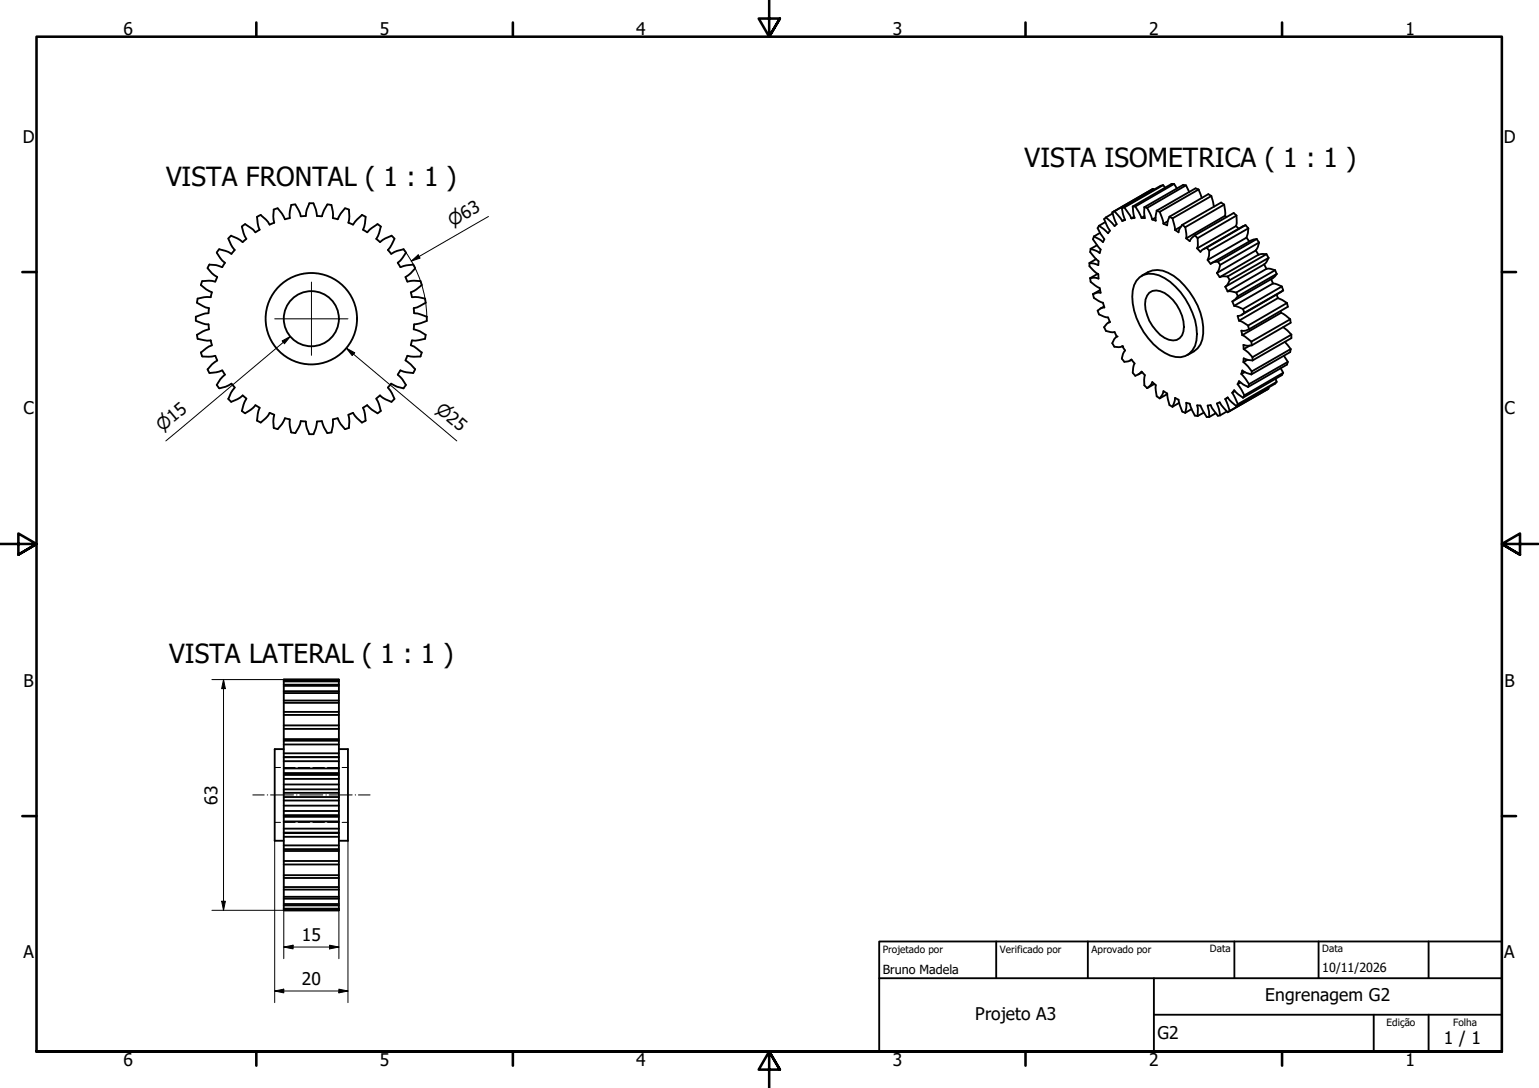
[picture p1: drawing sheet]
<svg xmlns="http://www.w3.org/2000/svg" width="420mm" height="297mm" viewBox="0 0 420 297" stroke-linecap="round" stroke-linejoin="round" font-family="sans-serif">
<g fill="none" stroke="#000" stroke-width=".51">
<path d="M70.2 59.2l.2 1.8 .5 1.7M70.2 59.2l1-.5 1.4 1.2 1 1.4M74.7 57.3l-.1 1.7 .3 1.8-1.3 .5M80.6 55.8l-1.1 .2-.4 1.8v1.7l-1.3 .4-.8-1.6-1.2-1.4-1.1 .3M84.5 55.5l-.7 1.7-.3 1.8-1.4 .1-.2-.9-1.3-2.3M85.6 55.5h-1.2M85.6 55.5l.6 1.7 .3 1.8h1.4l.6-1.6 .8-1.5M89.4 55.8l1.1 .2 .4 1.8v1.7M95.2 57.3l.2 1.7-.3 1.8 1.3 .5M95.3 57.2l-1.1-.3-1.2 1.4-.8 1.6-1.3-.4M99.8 59.2l-1-.5-2.4 2.6M99.8 59.2l-.2 1.8-.5 1.7 1.2 .7 1.2-1.2 1.6-1"/>
<path d="M301.9 59.4l-.5 .4 1.6 3.2-.5 .7-2.5-2.1M303.7 58.3l-1.8 1.1M304.2 57.6l2.2 2.7M304.2 57.6l-.5 .4 1.2 3.2-.6 .5-2.4-2.3M306.3 56.8l.8 3.3-.7 .2M307 56.6l1.9 3M307 56.6l-.7 .2M307.1 59.9l-.7 .4M309.2 56.4l.6 3.1-.9 .1M309.2 56.4h.7M309.6 59.2l-.7 .4M309.9 56.4l1.8 3.1"/>
<path d="M312.4 56.6l.1 2.9h-.8M312.4 56.6l.8 .2M312.4 59l-.7 .5M313.2 56.8l1.4 3.1M314.8 51.5l-10.6 6.1M315.1 51.7l-.3-.2-.2 .2-10.6 6.1M315.5 59.4l-.9 .5M315.8 57.5l-.3 2.7-.9-.3M315.8 57.5l.8 .3M316.6 57.8l1 3.3M317.6 50.5l-10.6 6.1M318.1 51.2l-.5-.7-.7 .2-10.6 6.1"/>
<path d="M319.3 59.2l-.5 1-.2 1.3-1-.4M319.3 59.2l.8 .4M320.1 59.6l.7 3.2M320.5 50.2l-10.6 6.2M321.3 51.5l-.8-1.3h-.7l-10.6 6.2M323.8 50.6l-10.6 6.2M324.7 52.4l-.9-1.8-.8-.1-10.6 6.1M327.2 51.7l.9 2.4M327.2 51.7l-.8-.3-10.6 6.1M327.2 51.7l-10.6 6.1M330.7 53.5l.7 2.9M330.7 53.5l-.8-.5-10.6 6.2"/>
<path d="M330.7 53.5l-10.6 6.1M334.2 55.9l.3 3M334.2 55.9l-.8-.6-10.6 6.1M334.2 55.9l-10.6 6.1M334.5 58.9l.3 .3M334.5 58.9l-10.7 6.2M337.6 58.9v2.2l-.2 .6M337.6 58.9l-.8-.7-10.6 6M337.6 58.9l-10.6 6.1M54.9 77.8l1.4 1.2 1.5 .8M55.2 76.7l-.4 1.1M55.2 76.8l1.8-.2 1.7 .3"/>
<path d="M56.7 73.3l1.1 1.3 1.5 1-.5 1.3M57.2 72.2l-.6 1M57.2 72.2l1.8 .2 1.6 .5M57.8 79.8l-.3 1.3h-1.7l-1.8 .4M59.2 68.9l.7-.8 1.7 .4 1.6 .8M59.2 69l.9 1.5 1.3 1.2-.7 1.2M62.4 65.2l.7 1.6 1 1.4-.9 1.1M63.1 64.3l-.8 .8M63.1 64.4l1.7 .7 1.4 1 1.1-.9M66 61.9l.5 1.7 .7 1.6M66.9 61.2l2.3 1.5 .5 .7 1.2-.7M66.9 61.2l-.9 .6"/>
<path d="M103.1 61.2l.9 .6M103.9 61.9l-.4 1.7-.8 1.6 1.1 .9 1.4-1 1.7-.7M106.9 64.3l.8 .8M107.7 65.2l-1.2 2.3-.6 .7 .9 1.1M110.7 75.6l.5 1.3M110.8 69l-.9 1.5-1.3 1.3 .7 1.1M110.8 68.9l-.6-.9-1.8 .5-1.6 .8M112.1 79.8l.4 1.3M112.8 72.2l-1.8 .2-1.7 .5M112.8 72.2l.5 1.1-1.2 1.3-1.4 1M114.8 76.7l.3 1.1-1.4 1.2-1.5 .8M114.8 76.8l-1.8-.2-1.7 .3"/>
<path d="M297.4 71.8v.9l1.8 1.8 .6 .4 .1 1.2-1.2-.3-1.1 .1M297.6 75.9l.2 1 2.4 1.8 .3 1.2h-1.1l-1 .4M297.8 67.9l-.2 .9 2.3 2.5-.1 1.1-1.2-.5-1.2-.1M298.6 64.6l-.2 .7 2.1 2.8-.3 1-.6-.5-1.8-.7M299.3 70.7l-1.9 1.1M299.5 67l-1.7 .9M299.7 74.8l-2.1 1.1M300 61.6l-.3 .7 1.8 3-.4 .8-2.5-1.5M300.4 79.2l-2 1.1M300.4 63.5l-1.8 1.1M301.8 60.6l-1.8 1M311.1 75.7a5.6 5.6 0 0 1 6.8 .2 19.6 19.6 0 0 1 8.9 15.3 5.5 5.5 0 0 1-4.5 6.3 11.6 11.6 0 0 1-8.8-5.1 18.1 18.1 0 0 1-4.3-13.1l.4-1.5 .7-1.2z"/>
<path d="M311.7 75.3a6.8 6.8 0 0 1 8.8 .1 19.6 19.6 0 0 1 8 15.6 6.2 6.2 0 0 1-4.3 6M313.8 79.9a3.6 3.6 0 0 1 4.1 .1 11.2 11.2 0 0 1 5.2 10.5 2.9 2.9 0 0 1-4 2.3 11 11 0 0 1-6.4-11zM318.8 60.4l-1.2 .7M322.5 61.8l-1.7 1M322.8 61.4l-.9 1.4-.1 .6-1-.6M322.8 61.4l.8 .6M323.6 62l.2 3.1M326.2 64.2l-.8 .7-.6 .9-1-.7M326.2 64.2l.8 .8M327 65v2.2l-.2 .6M329.4 67.6l-.9 .5-.8 .7-.9-1M329.4 67.6l.7 .8"/>
<path d="M329.7 71l.8 1.1 .9-.5 1.1-.2M330.1 68.4v1.4l-.4 1.2M332.2 74.5l.8 1.2M332.5 71.4l.6 .9M333.1 72.3l-.3 1.2-.6 1M334.5 78.3l.7 1.3M335.2 79.6h1l1.3 .3M335.2 75.5l-1.2-.1-1 .3M335.2 75.5l.5 1M335.7 76.5l-.5 1-.7 .8M337.4 61.7l.8 .8M337.4 61.7l-10.6 6.1"/>
<path d="M337.5 79.9l.4 1M340 61.5l-10.6 6.1M340.3 64.9l.8 1M340.3 64.9l-10.6 6.1M340.8 62.3l-.8-.8-.8 .3-10.6 6.2M340.8 62.3l-.1 1.4-.4 1.2M340.8 62.3l-10.7 6.1M342.8 68.4l.8 1.2M342.8 68.4l-10.6 6.1M343.1 65.3l-1.7 .4-10.6 6.1M343.1 65.3l.6 .9M343.1 65.3l-10.6 6.1"/>
<path d="M343.6 69.5l-10.6 6.2M343.7 66.2l-.3 1.2-.6 1M343.7 66.2l-10.6 6.1M345.1 72.2l.7 1.2M345.1 72.2l-10.6 6.1M345.8 69.4l-2.2 .1M345.8 73.4h1l1.3 .4M345.8 69.4l.5 1M345.8 69.4l-10.6 6.1M345.8 73.4l-10.6 6.2M346.3 70.4l-.5 1-.7 .8M346.3 70.4l-10.6 6.1"/>
<path d="M347 76.2l.5 1.2M347.5 77.4l2.4 .8M347.5 77.4l-10.6 6.1M348.1 73.8l.5 1M348.1 73.8l-10.6 6.1M348.6 74.8l-1.2 1.2-10.6 6.1M348.6 74.8l-10.7 6.1M349.9 78.2l.4 1.1-11.3 6.7M349.9 78.2l-10.6 6.2M350.3 79.3l-10.6 6.1M53.5 86.4v1.2M53.5 87.6l2.5 .9 .9 .1"/>
<path d="M53.8 91.4l.1 1.1M54 81.5l-.2 1.1 2.3 1.3 .9 .2M54 92.5l2.6 .5 .9-.1M54.8 96.2l.4 1.1 1.8 .1 1.7-.3 .6 1.3-1.5 1.1-1.1 1.3M56.9 88.5l.1 1.4M57 89.9l-1.6 .6-1.6 .9M57 84.1l-.1 1.4-.9 .1-2.5 .9M57.5 92.9l.3 1.3M57.8 94.3l-.8 .3-2.1 1.7M110.7 98.4l1.4 1.1 1.2 1.3-.5 1M111.2 97.1l-.5 1.3M112.2 94.3l.8 .3 2.1 1.6-.3 1.1-1.8 .1-1.7-.3"/>
<path d="M112.5 92.9l-.4 1.3M112.5 81.1h1.7l1.8 .4 .2 .9v.3l-1.6 .9-1.7 .5 .2 1.4M113.1 88.5l-.1 1.4 1.7 .6 1.5 .9M113.1 85.5l.9 .1 2.5 .8v1.2M116.2 91.4l-.2 1.1-2.6 .5-.9-.1M116.5 87.6l-1.7 .7-1.7 .3M298.4 80.3l.2 1 2.5 1.4 .4 1.2-1 .3-.8 .6 .3 1 1.3 .6 1.2 .3 .5 1.2-.9 .5-.7 .9 .5 1 1.2 .4h1.2l.6 1.2-.7 .7-.5 1.1 .5 1 1.2 .1 1-.3 .7 1.2-.5 .9-.3 1.3 .7 .9 1-.1 .9-.5 .9 1-.3 .5-.3 2.1 .7 .8 1-.4 .8-.7 .8 .9-.1 2.8 .8 .8M301.4 83.7l-1 .6M303 87.9l-.4 .2M308.9 98.2l-.4 .2M336.9 83.5l2.4 .9M337.9 80.9l-.7 .8-.8 .6 .5 1.2"/>
<path d="M338.3 87.6l2.4 1.3M339.2 91.5l2.4 1.8M339.3 84.4l.4 1M339.5 98.9l2.3 2.5M339.5 95.3l1.3 1 1.1 1.2M339.7 85.4l-.8 .6-1 .3 .4 1.3M340.6 98.2l-1.1 .7M340.7 88.9l.3 1M341 89.9l-1 .4h-1.1l.3 1.2M341.2 94.3l-1.7 1M341.6 93.3l.2 1M341.8 94.3l-1.1 .1-1.2-.2v1.1"/>
<path d="M341.9 98.4l-1.1-.1-1.3-.5v1.1M341.9 97.5v.9M348.6 80.4l.3 1M348.9 81.4l2.4 1.3M348.9 81.4l-10.6 6.2M349.6 84.9l.2 .5M349.8 85.4l2.4 1.8M349.8 85.4l-10.6 6.1M350.3 89.3l2.3 2.1M350.5 97.1l1.1 1.7-.3 .8-10.6 6M350.8 93.3l1.6 2M351.3 82.7l.3 1-10.6 6.2"/>
<path d="M351.3 82.7l-10.6 6.2M351.6 98.8l-10.6 6.1M352.2 87.2l.2 .9-10.6 6.2M352.2 87.2l-10.6 6.1M352.4 95.3l-.2 .8-10.6 6.1M352.4 95.3l-10.6 6.1M352.6 91.4v.9l-10.7 6.1M352.6 91.4l-10.7 6.1M56.6 100.8l.6 1 1.8-.2 1.6-.5M60.7 101.1l.7 1.2M61.4 102.3l-1.3 1.3-.9 1.5 .6 .9M64.1 105.8l-1 1.4-.7 1.7"/>
<path d="M64.1 105.8l-.9-1-1.6 .8-1.7 .4M66.2 107.9l1.1 .9M66.2 108l-1.4 1-1.7 .7-.8-.8M67.2 108.9l-.7 1.6-.5 1.7M70.9 111.4l-.5 1.7-.2 1.8 1 .5 1.4-1.2 1-1.4M70.9 111.3l-1.2-.6-1.2 1.2-1.6 1-.9-.7M73.6 112.7l1.3 .5M74.9 113.3l-.3 1.7 .1 1.8 1.1 .4M77.8 114.2l1.3 .3M77.8 114.2l-.8 1.6-1.2 1.3M79.1 114.5v1.8l.4 1.7M79.5 118.1l1.1 .1"/>
<path d="M82.1 115l-.2 .9-1.3 2.3M82.1 115l1.4 .1M83.5 115.1l.3 1.8 .7 1.6h1.1l.6-1.6 .4-1.8M87.9 115l-1.4 .1M87.9 115l.6 1.7 .8 1.5 1.2-.1M90.9 114.5v1.8l-.4 1.7M92.2 114.2l.8 1.6 1.2 1.3M92.2 114.2l-1.3 .3M95.1 113.3l.3 1.7-.1 1.8-1.1 .4M96.4 112.7l-1.3 .5M96.4 112.8l1.1 1.4 1.3 1.2M99.1 111.3l1.2-.7 1.2 1.3 1.6 .9 .9-.6"/>
<path d="M99.1 111.4l.5 1.7 .2 1.8M99.8 114.8l-1 .6M102.7 108.9l.8 1.6 .4 1.7M103.8 107.9l-1.1 .9M103.8 108l1.4 1 1.7 .7 .8-.8M105.9 105.8l.9-1.1 1.6 .9 1.8 .4M105.9 105.8l1 1.4 .8 1.7M108.6 102.3l1.3 1.3 .9 1.5-.6 .9M109.3 101.1l-.7 1.2M109.3 101.1l1.7 .5 1.8 .2M311.8 101.6l-1 .6M313.2 106l.8-.7 .6-1 .9 .8 .3 3.1 .8 .6"/>
<path d="M315.2 104.8l-2 1.2M316.6 108.8l.6-.9 .4-1.1 1 .6 .7 3.2 .8 .4M318.6 107.6l-2 1.2M320.1 111l.7-2.4 1 .5 1 3.3 .8 .3M321.9 110l-1.8 1M323.6 112.7l.2-2.7 1 .2 1.4 3.3 .8 .1M325.3 111.7l-1.7 1M327 113.6v-2.2l-.2-.7h.9l1.7 3.1h.7M328.7 112.6l-1.7 1M331.9 112.8l-1.8 1M333.1 113.4l-.6 .1-1.6-2.1-.4-.8-.8 .1 .4 1.6v1.5M334.5 109l1.2 3.2"/>
<path d="M334.5 109l.7-.5 2.3 2.4M335 112.3l-1.9 1.1M335.2 108.6l-.7 .4M335.7 112.2l-.5 .4-2.2-2.8-.8 .4 .9 3.2M336.4 107.2l1.5 3.1M336.4 107.2l.5-.7 1.2 1.2 1.2 .9M337.1 106.8l-.7 .4M337.9 104.9l1.8 3M337.9 104.9l.4-.8 1.2 .9 1.2 .6M337.9 110.3l-.4 .6M338.6 104.4l-.7 .5M338.9 102.1l2.1 2.8"/>
<path d="M338.9 102.1l.3-1 1.2 .7 1.2 .4M339.7 107.9l-.4 .7M339.9 101.6l-1 .5M341 104.9l-.3 .7M341.8 101.4l-.2 .8M346.3 105.8v.3l-.2 .2-10.6 6.1M346.3 106.1l-10.6 6.1M348.2 103.4l.4 .9-.5 .5-10.6 6.1M348.6 104.3l-10.7 6M349.6 100.5l.7 1.3-.4 .6-10.6 6.2M350.3 101.8l-10.6 6.1M77.5 185.9h15"/>
<path d="M77.5 186h15M77.5 186.9h15M77.5 187.2h15M77.5 188.7h15M77.5 189.2h15M77.5 191.2h15M77.5 191.9h15M77.5 194.4h15M77.5 195.2h15M77.5 198h15M77.5 199h15M77.5 218.6h15"/>
<path d="M77.5 219.9h15M77.5 201.8h15M77.5 202.2h15M77.5 203.2h15M77.5 205.7h15M77.5 206.7h15M77.5 207.8h15M77.5 209.8h15M77.5 211.6h15M77.5 212.6h15M77.5 214.2h15M77.5 216.5h15"/>
<path d="M77.5 217.6h15M77.5 211.1h15M77.5 215.5h15M77.5 204.5h-2.5v25h2.5M92.5 217.6v-32.1h-15v33.1M92.5 217.6v30.9h-15v-29.9M92.5 204.5h2.5v25h-2.5M77.5 221.4h15M77.5 222.6h15M77.5 224.3h15M77.5 226.2h15M77.5 227.3h15"/>
<path d="M77.5 228.5h15M77.5 230.8h15M77.5 231.8h15M77.5 232.3h15M77.5 235.1h15M77.5 236h15M77.5 238.9h15M77.5 239.7h15M77.5 223h15M77.5 227.4h15M77.5 242.2h15M77.5 242.9h15"/>
<path d="M77.5 244.8h15M77.5 245.3h15M77.5 246.8h15M77.5 247.2h15M77.5 248.1h15M77.5 248.2h15"/>
<circle cx="85" cy="87" r="12.5"/>
<circle cx="85" cy="87" r="7.5"/>
</g>
<g fill="#000">
<circle cx="304.9" cy="91.9" r=".25"/>
<circle cx="306.4" cy="94.5" r=".25"/>
</g>
<!-- layer: Borda (ISO) -->
<g fill="none" stroke="#000" stroke-width=".7">
<path d="M70 6.1v3.9M140 6.1v3.9M210 0v10l-2.9-4.9h5.8l-2.9 4.9 2.9-4.9M280 6.1v3.9M350 6.1v3.9M6.1 74.3h3.9M410 74.3h3.9M0 148.5h10l-5-2.8v5.7l5-2.9-5 2.9M420 148.5h-10l5-2.8v5.7l-5-2.9 5 2.9M6.1 222.8h3.9M410 222.8h3.9M10 287.1v-277.1h400v277.1h-400h400"/>
<path d="M70 287.1v3.8M140 287.1v3.8M212.9 292l-2.9-4.9 2.9 4.9h-5.8l2.9-4.9v9.9M280 287.1v3.8M350 287.1v3.8"/>
</g>
<path d="M240 257h170v30.1h-170zM272 257v10.1M297 257v10.1M337 257v10.1M360 257v10.1M390 257v10.1M240 267.1h170M315 277h95M315 267.1v20M375 277v10.1M390 277v10.1" fill="none" stroke="#000" stroke-width=".51"/>
<!-- layer: Geometria de rascunho (ISO) -->
<g fill="none" stroke="#000" stroke-width=".27">
<path d="M69 217h3.1M73 217h.1M73.9 217h6.2M75 209.5h1.6M77.4 209.5h3.2M81 217h.1M81.4 209.5h3.2M81.9 217h6.2M85.4 209.5h3.2M89 217h.1M89.4 209.5h3.2M89.9 217h6.2"/>
<path d="M93.4 209.5h1.6M97 217h.1M97.9 217h3.1M75 224.5h1.6M77.4 224.5h3.2M81.4 224.5h3.2M85.4 224.5h3.2M89.4 224.5h3.2M93.4 224.5h1.6"/>
</g>
<g fill="none" stroke="#000" stroke-width=".27">
<path d="M133.3 59.1l-21 12.2M110.6 68.6a31.5 31.5 0 0 1 5.9 17.8M112.3 71.3l1.9-1.7 .5 .9zM77 93.1l2.2-1.2-1.5 1.9zM79.2 91.9l-33.9 28.5M94.6 95l2.2 1.3-.7 .8zM94.6 95l30.1 25.4M57.8 185.5h19.7M61 185.5l.5 2.5h-1zM61 185.5v63M75 229.5v44.2M95 229.5v44.2"/>
<path d="M57.8 248.5h19.7v13.2M60.5 246h1l-.5 2.5zM77.5 258.6l2.5-.6v1.1zM77.5 258.6h15M90 258l2.5 .6-2.5 .5zM92.5 248.5v13.2M75 270.6l2.5-.5v1zM75 270.6h20M92.5 270.1l2.5 .5-2.5 .5z"/>
</g>
<path d="M112.3 71.3l1.9-1.7 .5 .9zM77 93.1l2.2-1.2-1.5 1.9zM94.6 95l2.2 1.3-.7 .8zM61 185.5l.5 2.5h-1zM60.5 246h1l-.5 2.5zM77.5 258.6l2.5-.6v1.1zM90 258l2.5 .6-2.5 .5zM75 270.6l2.5-.5v1zM92.5 270.1l2.5 .5-2.5 .5z" fill="#000"/>
<!-- layer: Marca de centro (ISO) -->
<path d="M85 77v20M75 87h20" fill="none" stroke="#000" stroke-width=".27"/>
<g font-size="7.2">
<text x="279.7" y="45.7">VISTA ISOMETRICA ( 1 : 1 )</text>
<text x="45.3" y="50.9">VISTA FRONTAL ( 1 : 1 )</text>
<text x="46.2" y="181">VISTA LATERAL ( 1 : 1 )</text>
</g>
<g font-size="4.8">
<text x="33.7" y="9.6">6</text>
<text x="103.7" y="9.6">5</text>
<text x="173.7" y="9.6">4</text>
<text x="243.7" y="9.6">3</text>
<text x="313.7" y="9.6">2</text>
<text x="383.7" y="9.6">1</text>
<text x="6.2" y="38.9">D</text>
<text x="410.5" y="38.9">D</text>
<text x="6.4" y="113.1">C</text>
<text x="410.7" y="113.1">C</text>
<text x="6.4" y="187.4">B</text>
<text x="410.7" y="187.4">B</text>
<text x="59.4" y="219.7" transform="rotate(-90 59.4 219.7)">63</text>
<text x="82.4" y="257">15</text>
<text x="6.4" y="261.7">A</text>
<text x="410.7" y="261.7">A</text>
<text x="82.4" y="269">20</text>
<text x="345.4" y="273.4">Engrenagem G2</text>
<text x="266.3" y="278.4">Projeto A3</text>
<text x="316" y="283.8">G2</text>
<text x="394.2" y="285">1 / 1</text>
<text x="33.7" y="290.9">6</text>
<text x="103.7" y="290.9">5</text>
<text x="173.7" y="290.9">4</text>
<text x="243.7" y="290.9">3</text>
<text x="313.7" y="290.9">2</text>
<text x="383.7" y="290.9">1</text>
</g>
<g font-size="4.6">
<text x="123.6" y="62" transform="rotate(-30 123.6 62)">⌀63</text>
<text x="118.7" y="112.1" transform="rotate(40 118.7 112.1)">⌀25</text>
<text x="44.3" y="118" transform="rotate(-40 44.3 118)">⌀15</text>
</g>
<g font-size="3.4">
<text x="241" y="266">Bruno Madela</text>
<text x="361" y="265.5">10/11/2026</text>
</g>
<g font-size="2.7">
<text x="241" y="260.1">Projetado por</text>
<text x="273" y="260.1">Verificado por</text>
<text x="298" y="260.1">Aprovado por</text>
<text x="330.3" y="260">Data</text>
<text x="361" y="260">Data</text>
<text x="378.5" y="280.2">Edição</text>
<text x="396.7" y="280.1">Folha</text>
</g>
</svg>
